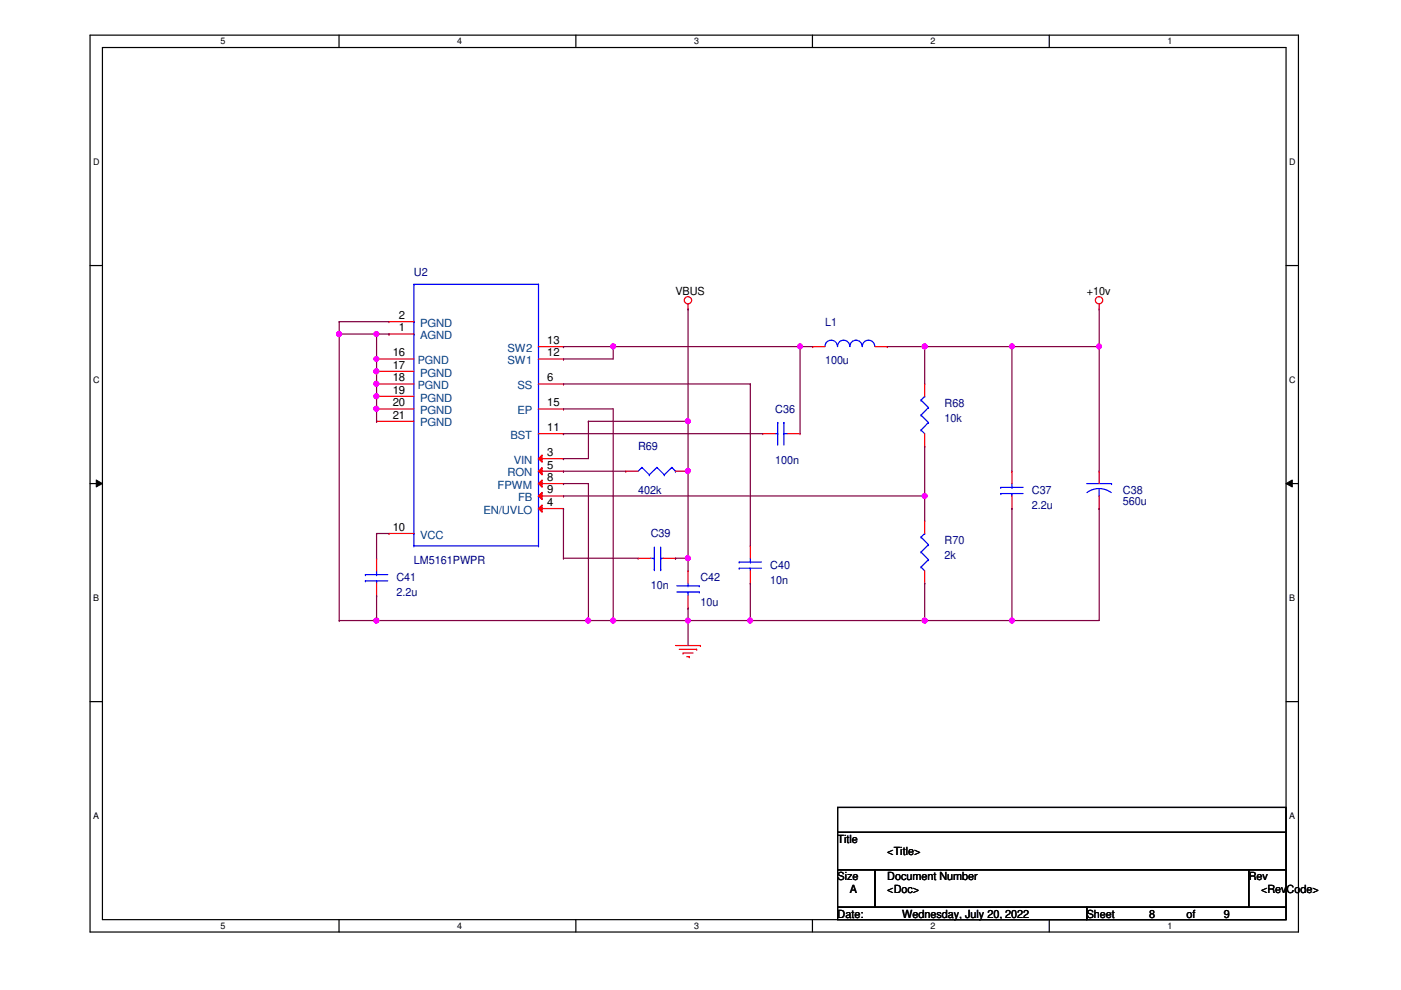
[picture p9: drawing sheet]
<svg xmlns="http://www.w3.org/2000/svg" width="297mm" height="210mm" viewBox="0 0 297 210" stroke-linecap="round" stroke-linejoin="round" font-family="sans-serif">
<path d="M19.1 7.5h256.2v190.1h-256.2zM21.7 10.1h251v184.9h-251z" fill="none" stroke="#000" stroke-width=".25"/>
<g fill="#fff">
<path d="M46.8 7.7h1v2.1h-1z"/>
<path d="M46.8 195.2h1v2.2h-1z"/>
</g>
<path d="M71.9 7.5v2.6M71.9 195v2.6" fill="none" stroke="#000" stroke-width=".25"/>
<g fill="#fff">
<path d="M96.9 7.7h1.1v2.1h-1.1z"/>
<path d="M96.9 195.2h1.1v2.2h-1.1z"/>
</g>
<path d="M122.1 7.5v2.6M122.1 195v2.6" fill="none" stroke="#000" stroke-width=".25"/>
<g fill="#fff">
<path d="M147.2 7.7h1v2.1h-1z"/>
<path d="M147.2 195.2h1v2.2h-1z"/>
</g>
<path d="M172.3 7.5v2.6M172.3 195v2.6" fill="none" stroke="#000" stroke-width=".25"/>
<g fill="#fff">
<path d="M197.3 7.7h1v2.1h-1z"/>
<path d="M197.3 195.2h1v2.2h-1z"/>
</g>
<path d="M222.5 7.5v2.6M222.5 195v2.6" fill="none" stroke="#000" stroke-width=".25"/>
<g fill="#fff">
<path d="M247.5 7.7h1v2.1h-1z"/>
<path d="M247.5 195.2h1v2.2h-1z"/>
<path d="M19.8 33.2h1.3v2.1h-1.3z"/>
<path d="M273.3 33.2h1.4v2.1h-1.4z"/>
<path d="M19.8 79.4h1.3v2.1h-1.3z"/>
<path d="M273.3 79.4h1.4v2.1h-1.4z"/>
</g>
<path d="M19.1 56.3h2.6M272.7 56.3h2.6" fill="none" stroke="#000" stroke-width=".25"/>
<g fill="#fff">
<path d="M19.8 125.6h1.2v2.2h-1.2z"/>
<path d="M273.3 125.6h1.3v2.2h-1.3z"/>
</g>
<path d="M19.1 102.5h2.6M272.7 102.5h2.6" fill="none" stroke="#000" stroke-width=".25"/>
<path d="M20.4 101.8l1.3 .7-1.3 .8zM272.7 102.5l1.3-.7v1.5z" fill="#000"/>
<path d="M20.4 101.8l1.3 .7-1.3 .8zM272.7 102.5l1.3-.7v1.5z" fill="none" stroke="#000" stroke-width=".21"/>
<g fill="#fff">
<path d="M19.8 171.9h1.2v2.1h-1.2z"/>
<path d="M273.3 171.9h1.3v2.1h-1.3z"/>
</g>
<path d="M19.1 148.8h2.6M272.7 148.8h2.6M177.6 171.2h95.1v5.3h-95.1zM177.6 176.5h95.1v7.9h-95.1zM177.6 184.4h7.9v8h-7.9zM177.6 192.4h52.8v2.6h-52.8zM185.5 184.4h79.3v8h-79.3zM230.4 192.4h42.3v2.6h-42.3zM264.8 184.4h7.9v8h-7.9z" fill="none" stroke="#000" stroke-width=".25"/>
<g fill="none" stroke="#f00" stroke-width=".25">
<path d="M82.5 70.8h.1M82.5 68.2h.1M82.5 70.8h5.3M82.5 68.2h5.3M145.9 65.5h.1M145.9 64.5v1M172.3 73.5h.1M172.3 73.5h2.6M185.5 73.5h2.6M188.1 73.5h.1M233 65.5h.1M233 64.5v1"/>
<path d="M161.7 91.9h.1M161.7 91.9h2.7M167 91.9h2.6M169.6 91.9h.1M143.2 136.9h5.3M144 137.7h3.7M144.8 138.5h.1M144.8 138.5h2.1M145.6 139.2h.5M145.9 121h.1M145.9 128.9h.1M145.9 121v2.7"/>
<path d="M145.9 126.3v2.6M146.1 139.2h.1M147.7 137.7h.1M148.5 136.9h.1"/>
<circle cx="145.9" cy="63.7" r=".77"/>
<circle cx="233" cy="63.7" r=".77"/>
</g>
<g fill="none" stroke="#00f" stroke-width=".25">
<path d="M87.8 60.3h.1M87.8 70.8h.1M87.8 68.2h.1M87.8 60.3v55.4M87.8 60.3h26.4M114.2 60.3h.1M114.2 76.1h.1M114.2 73.5h.1M114.2 60.3v55.4M180.2 73.4a1.29 1.29 0 0 0-1.3-1.3 1.29 1.29 0 0 0-1.3 1.4 1.33 1.33 0 0 0-1.4-1.4 1.33 1.33 0 0 0-1.3 1.4M185.5 73.4a1.31 1.31 0 0 0-1.4-1.3 1.31 1.31 0 0 0-1.3 1.4 1.31 1.31 0 0 0-1.3-1.4 1.31 1.31 0 0 0-1.3 1.4M114.2 99.9h.1"/>
<path d="M114.2 97.2h.1M114.2 91.9h.1M114.2 86.7h.1M114.2 81.4h.1M164.4 91.9h.5M164.9 91.9h.1M164.9 89.6h.1M164.9 89.6v4.8M166.2 89.6h.1M166.2 91.9h.1M166.2 91.9h.8M166.2 89.6v4.8"/>
<path d="M87.8 115.7h.1M87.8 113.1h.1M87.8 115.7h26.4M114.2 115.7h.1M114.2 107.8h.1M114.2 105.2h.1M114.2 102.5h.1M143.5 125.5h4.8M143.5 124.2h4.8M145.9 124.2h.1M145.9 125.5h.1M145.9 123.7v.5"/>
<path d="M145.9 125.5v.8M148.3 125.5h.1M148.3 124.2h.1"/>
</g>
<path d="M114.2 97.2l.7-.7v1.5z" fill="#f00"/>
<path d="M114.2 97.2l.7-.7v1.5zM114.2 97.2h5.3M119.5 97.2h.1" fill="none" stroke="#f00" stroke-width=".25"/>
<path d="M114.2 107.8l.7-.7v1.5z" fill="#f00"/>
<path d="M114.2 107.8l.7-.7v1.5zM114.2 107.8h5.3M119.5 107.8h.1" fill="none" stroke="#f00" stroke-width=".25"/>
<path d="M114.2 99.9l.7-.8v1.6z" fill="#f00"/>
<path d="M114.2 99.9l.7-.8v1.6zM114.2 99.9h5.3M114.2 81.4h5.3M119.5 99.9h.1M119.5 81.4h.1" fill="none" stroke="#f00" stroke-width=".25"/>
<path d="M114.2 102.5l.7-.7v1.5z" fill="#f00"/>
<path d="M114.2 102.5l.7-.7v1.5zM114.2 102.5h5.3M119.5 102.5h.1" fill="none" stroke="#f00" stroke-width=".25"/>
<path d="M114.9 104.4v1.5l-.7-.7z" fill="#f00"/>
<g fill="none" stroke="#f00" stroke-width=".25">
<path d="M79.8 76.1h.1M79.8 78.7h.1M79.8 76.1h8M79.8 78.7h8M114.2 76.1h5.3M114.2 73.5h5.3M119.5 76.1h.1M119.5 73.5h.1M79.8 81.4h.1M79.8 84h.1M79.8 86.7h.1M79.8 89.3h.1"/>
<path d="M79.8 86.7h8M79.8 81.4h8M79.8 84h8M79.8 89.3h8M114.2 91.9h5.3M114.2 86.7h5.3M119.5 91.9h.1M119.5 86.7h.1M132.7 99.9h.1M132.7 99.9h2.6M143.2 99.9h2.7M145.9 99.9h.1"/>
<path d="M196 94.6h.1M196 81.4h.1M196 81.4v2.6M196 91.9v2.7M214.5 99.9h.1M214.5 99.9v2.6M233 99.9h.1M233 99.9v2.6M79.8 118.4h.1M79.8 118.4v2.6M82.5 113.1h.1M82.5 113.1h5.3"/>
<path d="M114.2 105.2h5.3M114.9 104.4v1.5l-.7-.7zM119.5 105.2h.1M135.3 118.4h.1M135.3 118.4h2.7M140.6 118.4h2.6M143.2 118.4h.1M159.1 115.7h.1M159.1 115.7v2.7M196 110.4h.1M196 110.4v2.7M214.5 107.8h.1"/>
<path d="M214.5 105.2v2.6M233 107.8h.1M233 105.2v2.6M79.8 126.3h.1M79.8 123.7v2.6M159.1 123.7h.1M159.1 121v2.7M196 123.7h.1M196 121v2.7"/>
</g>
<g fill="none" stroke="#00f" stroke-width=".25">
<path d="M136.1 99.1h.1M136.1 99.1l-.8 .8M136.1 99.1l1.6 1.6M139.3 99.1h.1M139.3 99.1l-1.6 1.6M139.3 99.1l1.5 1.6M142.5 99.1h.1M142.5 99.1l-1.7 1.6M142.5 99.1l.7 .8M143.2 99.9h.1M195.3 91.2h.1M195.3 88h.1"/>
<path d="M195.3 84.8h.1M195.3 91.2l.7 .7M195.3 88l1.6 1.6M195.3 84.8l1.6 1.6M196 84h.1M196 84l-.7 .8M196.9 89.6h.1M196.9 86.4h.1M196.9 89.6l-1.6 1.6M196.9 86.4l-1.6 1.6M137.7 100.7h.1M138 118.4h.7"/>
<path d="M138.7 118.4h.1M138.7 116v4.8M140.1 118.4h.1M140.1 118.4h.5M140.1 116v4.8M140.8 100.7h.1M156.7 119.2h.1M156.7 119.2h4.8M159.1 119.2h.1M159.1 118.4v.8M195.3 117.1h.1M195.3 113.9h.1"/>
<path d="M195.3 117.1l1.6 1.6M195.3 113.9l1.6 1.6M196 113.1h.1M196 113.1l-.7 .8M196.9 118.7h.1M196.9 115.5h.1M196.9 118.7l-1.6 1.5M196.9 115.5l-1.6 1.6M212.2 103.3h.1M212.2 104.6h.1M212.2 103.3h4.7M212.2 104.6h4.7"/>
<path d="M214.5 104.6h.1M214.5 103.3h.1M214.5 102.5v.8M214.5 104.6v.6M230.4 102.5h5.3M233 105.2h.1M233 103.6l1.6 .3 1 .5M233 103.6l-1.1 .1-1.4 .7M233 103.6v1.6M235.7 102.5h.1M77.5 121.8h.1M77.5 123.1h.1"/>
<path d="M77.5 121.8h4.7M77.5 123.1h4.7M79.8 123.1h.1M79.8 121.8h.1M79.8 121v.8M79.8 123.1v.6M138.7 120.8h.1M140.1 120.8h.1M156.7 120.5h.1M156.7 120.5h4.8M159.1 120.5h.1M159.1 120.5v.5"/>
<path d="M195.3 120.2h.1M195.3 120.2l.7 .8"/>
</g>
<path d="M119.5 73.5h.1M119.5 76.1h.1M119.5 73.5h50.1M130 73.5h.1M130 73.5v2.6h-10.5M169.6 73.5h.1" fill="none" stroke="#800040" stroke-width=".25"/>
<circle cx="130" cy="73.4" r=".51" fill="#f0f"/>
<circle cx="130" cy="73.4" r=".51" fill="none" stroke="#f0f" stroke-width=".25"/>
<circle cx="169.6" cy="73.4" r=".51" fill="#f0f"/>
<circle cx="169.6" cy="73.4" r=".51" fill="none" stroke="#f0f" stroke-width=".25"/>
<g fill="none" stroke="#800040" stroke-width=".25">
<path d="M169.6 73.5h.1M169.6 73.5v18.4M169.6 73.5h2.7M188.1 73.5h7.9M196 73.5h.1M196 73.5v7.9M119.5 91.9h.1M119.5 91.9h42.2M196 94.6h.1M196 94.6v10.6h-76.5M79.8 113.1h.1M79.8 113.1h2.7"/>
<path d="M79.8 113.1v5.3M119.5 105.2h.1"/>
</g>
<circle cx="196" cy="105.2" r=".51" fill="#f0f"/>
<circle cx="196" cy="105.2" r=".51" fill="none" stroke="#f0f" stroke-width=".25"/>
<g fill="none" stroke="#800040" stroke-width=".25">
<path d="M145.9 65.5h.1M145.9 65.5v34.4M119.5 81.4h.1M119.5 99.9h.1M119.5 81.4h39.6M119.5 99.9h13.2M124.8 89.3h.1M124.8 89.3h21.1M145.9 89.3h.1M159.1 81.4h.1M159.1 81.4v34.3M196 105.2h.1"/>
<path d="M196 105.2v5.2"/>
</g>
<circle cx="145.8" cy="89.3" r=".5" fill="#f0f"/>
<circle cx="145.8" cy="89.3" r=".5" fill="none" stroke="#f0f" stroke-width=".25"/>
<path d="M119.5 86.7h.1M119.5 86.7h10.5v44.9M130 131.6h.1" fill="none" stroke="#800040" stroke-width=".25"/>
<circle cx="130" cy="131.6" r=".51" fill="#f0f"/>
<circle cx="130" cy="131.6" r=".51" fill="none" stroke="#f0f" stroke-width=".25"/>
<path d="M79.8 131.6h45M124.8 131.6h.1" fill="none" stroke="#800040" stroke-width=".25"/>
<circle cx="79.8" cy="131.6" r=".51" fill="#f0f"/>
<circle cx="79.8" cy="131.6" r=".51" fill="none" stroke="#f0f" stroke-width=".25"/>
<path d="M145.9 99.9v18.5M119.5 107.8h.1M119.5 118.4h.1M119.5 107.8v10.6M119.5 118.4h15.8M145.9 118.4h.1M79.8 126.3h.1M79.8 126.3v5.3M130 131.6h15.9M145.9 131.6h.1M159.1 123.7h.1M159.1 123.7v7.9" fill="none" stroke="#800040" stroke-width=".25"/>
<circle cx="145.8" cy="99.9" r=".51" fill="#f0f"/>
<circle cx="145.8" cy="99.9" r=".51" fill="none" stroke="#f0f" stroke-width=".25"/>
<circle cx="145.8" cy="118.4" r=".51" fill="#f0f"/>
<circle cx="145.8" cy="118.4" r=".51" fill="none" stroke="#f0f" stroke-width=".25"/>
<path d="M196 73.5h.1M196 73.5h18.5M143.2 118.4h.1M143.2 118.4h2.7" fill="none" stroke="#800040" stroke-width=".25"/>
<circle cx="214.5" cy="73.4" r=".51" fill="#f0f"/>
<circle cx="214.5" cy="73.4" r=".51" fill="none" stroke="#f0f" stroke-width=".25"/>
<circle cx="196" cy="73.4" r=".51" fill="#f0f"/>
<circle cx="196" cy="73.4" r=".51" fill="none" stroke="#f0f" stroke-width=".25"/>
<path d="M233 73.5h.1M233 73.5v26.4" fill="none" stroke="#800040" stroke-width=".25"/>
<circle cx="233" cy="73.4" r=".5" fill="#f0f"/>
<circle cx="233" cy="73.4" r=".5" fill="none" stroke="#f0f" stroke-width=".25"/>
<path d="M214.5 73.5h.1M214.5 73.5v26.4M214.5 73.5h18.5M214.5 107.8h.1M214.5 107.8v23.8M233 107.8h.1M233 107.8v23.8h-73.9M159.1 131.6h.1M196 123.7h.1M196 131.6h.1M196 123.7v7.9M214.5 131.6h.1" fill="none" stroke="#800040" stroke-width=".25"/>
<circle cx="214.5" cy="131.6" r=".51" fill="#f0f"/>
<circle cx="214.5" cy="131.6" r=".51" fill="none" stroke="#f0f" stroke-width=".25"/>
<circle cx="196" cy="131.6" r=".51" fill="#f0f"/>
<circle cx="196" cy="131.6" r=".51" fill="none" stroke="#f0f" stroke-width=".25"/>
<path d="M119.5 102.5h.1M119.5 102.5h5.3M124.8 102.5h.1M124.8 102.5v29.1" fill="none" stroke="#800040" stroke-width=".25"/>
<circle cx="124.7" cy="131.6" r=".51" fill="#f0f"/>
<circle cx="124.7" cy="131.6" r=".51" fill="none" stroke="#f0f" stroke-width=".25"/>
<path d="M71.9 68.2h.1M71.9 70.8h.1M71.9 68.2h10.6M71.9 68.2v2.6M71.9 70.8h7.9M79.8 70.8h.1M71.9 131.6h7.9M79.8 131.6h.1M124.8 131.6h.1M124.8 131.6h5.2" fill="none" stroke="#800040" stroke-width=".25"/>
<circle cx="79.8" cy="70.8" r=".51" fill="#f0f"/>
<circle cx="79.8" cy="70.8" r=".51" fill="none" stroke="#f0f" stroke-width=".25"/>
<path d="M71.9 70.8v60.8M71.9 131.6h.1" fill="none" stroke="#800040" stroke-width=".25"/>
<circle cx="71.9" cy="70.8" r=".51" fill="#f0f"/>
<circle cx="71.9" cy="70.8" r=".51" fill="none" stroke="#f0f" stroke-width=".25"/>
<path d="M145.9 131.6h.1M145.9 131.6v5.3M145.9 131.6h13.2" fill="none" stroke="#800040" stroke-width=".25"/>
<circle cx="159" cy="131.6" r=".51" fill="#f0f"/>
<circle cx="159" cy="131.6" r=".51" fill="none" stroke="#f0f" stroke-width=".25"/>
<circle cx="145.8" cy="131.6" r=".51" fill="#f0f"/>
<circle cx="145.8" cy="131.6" r=".51" fill="none" stroke="#f0f" stroke-width=".25"/>
<path d="M79.8 76.1h.1M79.8 78.7h.1M79.8 70.8v7.9M233 73.5h.1M233 65.5v8M119.5 97.2h.1M124.8 89.3h.1M124.8 89.3v7.9h-5.3M145.9 118.4h.1M145.9 118.4v2.6M145.9 128.9h.1M145.9 128.9v2.7" fill="none" stroke="#800040" stroke-width=".25"/>
<circle cx="79.8" cy="76.1" r=".5" fill="#f0f"/>
<circle cx="79.8" cy="76.1" r=".5" fill="none" stroke="#f0f" stroke-width=".25"/>
<path d="M79.8 78.7v2.7M79.8 81.4h.1" fill="none" stroke="#800040" stroke-width=".25"/>
<circle cx="79.8" cy="78.7" r=".51" fill="#f0f"/>
<circle cx="79.8" cy="78.7" r=".51" fill="none" stroke="#f0f" stroke-width=".25"/>
<circle cx="79.8" cy="81.4" r=".51" fill="#f0f"/>
<circle cx="79.8" cy="81.4" r=".51" fill="none" stroke="#f0f" stroke-width=".25"/>
<path d="M79.8 84h.1M79.8 81.4v2.6" fill="none" stroke="#800040" stroke-width=".25"/>
<circle cx="79.8" cy="84" r=".51" fill="#f0f"/>
<circle cx="79.8" cy="84" r=".51" fill="none" stroke="#f0f" stroke-width=".25"/>
<path d="M79.8 86.7h.1M79.8 84v2.7" fill="none" stroke="#800040" stroke-width=".25"/>
<circle cx="79.8" cy="86.7" r=".51" fill="#f0f"/>
<circle cx="79.8" cy="86.7" r=".51" fill="none" stroke="#f0f" stroke-width=".25"/>
<path d="M79.8 70.8h2.7M82.5 70.8h.1M79.8 89.3h.1M79.8 86.7v2.6" fill="none" stroke="#800040" stroke-width=".25"/>
<circle cx="130" cy="73.4" r=".51" fill="#f0f"/>
<circle cx="130" cy="73.4" r=".51" fill="none" stroke="#f0f" stroke-width=".25"/>
<circle cx="169.6" cy="73.4" r=".51" fill="#f0f"/>
<circle cx="169.6" cy="73.4" r=".51" fill="none" stroke="#f0f" stroke-width=".25"/>
<circle cx="196" cy="105.2" r=".51" fill="#f0f"/>
<circle cx="196" cy="105.2" r=".51" fill="none" stroke="#f0f" stroke-width=".25"/>
<circle cx="145.8" cy="89.3" r=".5" fill="#f0f"/>
<circle cx="145.8" cy="89.3" r=".5" fill="none" stroke="#f0f" stroke-width=".25"/>
<circle cx="130" cy="131.6" r=".51" fill="#f0f"/>
<circle cx="130" cy="131.6" r=".51" fill="none" stroke="#f0f" stroke-width=".25"/>
<circle cx="79.8" cy="131.6" r=".51" fill="#f0f"/>
<circle cx="79.8" cy="131.6" r=".51" fill="none" stroke="#f0f" stroke-width=".25"/>
<circle cx="145.8" cy="99.9" r=".51" fill="#f0f"/>
<circle cx="145.8" cy="99.9" r=".51" fill="none" stroke="#f0f" stroke-width=".25"/>
<circle cx="145.8" cy="118.4" r=".51" fill="#f0f"/>
<circle cx="145.8" cy="118.4" r=".51" fill="none" stroke="#f0f" stroke-width=".25"/>
<circle cx="214.5" cy="73.4" r=".51" fill="#f0f"/>
<circle cx="214.5" cy="73.4" r=".51" fill="none" stroke="#f0f" stroke-width=".25"/>
<circle cx="196" cy="73.4" r=".51" fill="#f0f"/>
<circle cx="196" cy="73.4" r=".51" fill="none" stroke="#f0f" stroke-width=".25"/>
<circle cx="233" cy="73.4" r=".5" fill="#f0f"/>
<circle cx="233" cy="73.4" r=".5" fill="none" stroke="#f0f" stroke-width=".25"/>
<circle cx="214.5" cy="131.6" r=".51" fill="#f0f"/>
<circle cx="214.5" cy="131.6" r=".51" fill="none" stroke="#f0f" stroke-width=".25"/>
<circle cx="196" cy="131.6" r=".51" fill="#f0f"/>
<circle cx="196" cy="131.6" r=".51" fill="none" stroke="#f0f" stroke-width=".25"/>
<circle cx="124.7" cy="131.6" r=".51" fill="#f0f"/>
<circle cx="124.7" cy="131.6" r=".51" fill="none" stroke="#f0f" stroke-width=".25"/>
<circle cx="79.8" cy="70.8" r=".51" fill="#f0f"/>
<circle cx="79.8" cy="70.8" r=".51" fill="none" stroke="#f0f" stroke-width=".25"/>
<circle cx="71.9" cy="70.8" r=".51" fill="#f0f"/>
<circle cx="71.9" cy="70.8" r=".51" fill="none" stroke="#f0f" stroke-width=".25"/>
<circle cx="159" cy="131.6" r=".51" fill="#f0f"/>
<circle cx="159" cy="131.6" r=".51" fill="none" stroke="#f0f" stroke-width=".25"/>
<circle cx="145.8" cy="131.6" r=".51" fill="#f0f"/>
<circle cx="145.8" cy="131.6" r=".51" fill="none" stroke="#f0f" stroke-width=".25"/>
<circle cx="79.8" cy="76.1" r=".5" fill="#f0f"/>
<circle cx="79.8" cy="76.1" r=".5" fill="none" stroke="#f0f" stroke-width=".25"/>
<circle cx="79.8" cy="78.7" r=".51" fill="#f0f"/>
<circle cx="79.8" cy="78.7" r=".51" fill="none" stroke="#f0f" stroke-width=".25"/>
<circle cx="79.8" cy="81.4" r=".51" fill="#f0f"/>
<circle cx="79.8" cy="81.4" r=".51" fill="none" stroke="#f0f" stroke-width=".25"/>
<circle cx="79.8" cy="84" r=".51" fill="#f0f"/>
<circle cx="79.8" cy="84" r=".51" fill="none" stroke="#f0f" stroke-width=".25"/>
<circle cx="79.8" cy="86.7" r=".51" fill="#f0f"/>
<circle cx="79.8" cy="86.7" r=".51" fill="none" stroke="#f0f" stroke-width=".25"/>
<g font-size="2.4" fill="#000080">
<text x="87.8" y="58.5">U2</text>
<text x="174.9" y="69.1">L1</text>
<text x="174.9" y="77.3">100u</text>
<text x="164.4" y="87.5">C36</text>
<text x="200.3" y="86.2">R68</text>
<text x="200.3" y="89.4">10k</text>
<text x="135.3" y="95.5">R69</text>
<text x="164.4" y="98.4">100n</text>
<text x="135.3" y="104.7">402k</text>
<text x="218.8" y="104.7">C37</text>
<text x="218.8" y="107.9">2.2u</text>
<text x="238.1" y="104.7">C38</text>
<text x="238.1" y="107.1">560u</text>
<text x="138" y="114">C39</text>
<text x="87.8" y="119.5">LM5161PWPR</text>
<text x="200.3" y="115.3">R70</text>
<text x="200.3" y="118.4">2k</text>
<text x="84.1" y="123.2">C41</text>
<text x="138" y="124.8">10n</text>
<text x="148.5" y="123.2">C42</text>
<text x="163.3" y="120.6">C40</text>
<text x="163.3" y="123.7">10n</text>
<text x="84.1" y="126.4">2.2u</text>
<text x="148.5" y="128.5">10u</text>
</g>
<g font-size="2.4">
<text x="143.2" y="62.5">VBUS</text>
<text x="230.4" y="62.5">+10v</text>
<text x="84.6" y="70.3">1</text>
<text x="84.6" y="67.6">2</text>
<text x="83.3" y="75.6">16</text>
<text x="116" y="75.6">12</text>
<text x="116" y="72.9">13</text>
<text x="83.3" y="78.2">17</text>
<text x="83.3" y="80.9">18</text>
<text x="83.3" y="83.5">19</text>
<text x="116" y="80.9">6</text>
<text x="83.3" y="86.1">20</text>
<text x="83.3" y="88.8">21</text>
<text x="116" y="86.1">15</text>
<text x="116" y="91.4">11</text>
<text x="116" y="96.7">3</text>
<text x="116" y="99.4">5</text>
<text x="116" y="102">8</text>
<text x="116" y="107.3">4</text>
<text x="116" y="104.6">9</text>
<text x="83.3" y="112.6">10</text>
<text x="177.6" y="178.7">Title</text>
<text x="188.1" y="181.4">&lt;Title&gt;</text>
<text x="177.6" y="186.6">Size</text>
<text x="180.2" y="189.3">A</text>
<text x="188.1" y="186.6">Document Number</text>
<text x="188.1" y="189.3">&lt;Doc&gt;</text>
<text x="264.8" y="186.6">Rev</text>
<text x="267.4" y="189.3">&lt;RevCode&gt;</text>
<text x="177.6" y="194.6">Date:</text>
<text x="191.3" y="194.6">Wednesday, July 20, 2022</text>
<text x="230.4" y="194.6">Sheet</text>
<text x="243.6" y="194.6">8</text>
<text x="251.5" y="194.6">of</text>
<text x="259.5" y="194.6">9</text>
</g>
<g font-size="2.4" fill="#004080">
<text x="89.1" y="71.9">AGND</text>
<text x="89.1" y="69.3">PGND</text>
<text x="88.6" y="77.3">PGND</text>
<text x="107.6" y="77.2">SW1</text>
<text x="107.6" y="74.6">SW2</text>
<text x="88.6" y="82.5">PGND</text>
<text x="89.1" y="79.8">PGND</text>
<text x="109.7" y="82.5">SS</text>
<text x="89.1" y="85.1">PGND</text>
<text x="89.1" y="87.8">PGND</text>
<text x="109.7" y="87.8">EP</text>
<text x="89.1" y="90.4">PGND</text>
<text x="108.2" y="93">BST</text>
<text x="107.6" y="101">RON</text>
<text x="109" y="98.3">VIN</text>
<text x="105.5" y="103.6">FPWM</text>
<text x="109.9" y="106.3">FB</text>
<text x="102.5" y="108.9">EN/UVLO</text>
<text x="89.1" y="114.2">VCC</text>
</g>
<g font-size="1.9">
<text x="46.8" y="9.4">5</text>
<text x="96.9" y="9.4">4</text>
<text x="147.2" y="9.4">3</text>
<text x="197.3" y="9.4">2</text>
<text x="247.5" y="9.4">1</text>
<text x="19.8" y="34.9">D</text>
<text x="273.3" y="34.9">D</text>
<text x="19.8" y="81.1">C</text>
<text x="273.3" y="81.1">C</text>
<text x="19.8" y="127.3">B</text>
<text x="273.3" y="127.3">B</text>
<text x="19.8" y="173.6">A</text>
<text x="273.3" y="173.6">A</text>
<text x="46.8" y="196.9">5</text>
<text x="96.9" y="196.9">4</text>
<text x="147.2" y="196.9">3</text>
<text x="197.3" y="196.9">2</text>
<text x="247.5" y="196.9">1</text>
</g>
</svg>
